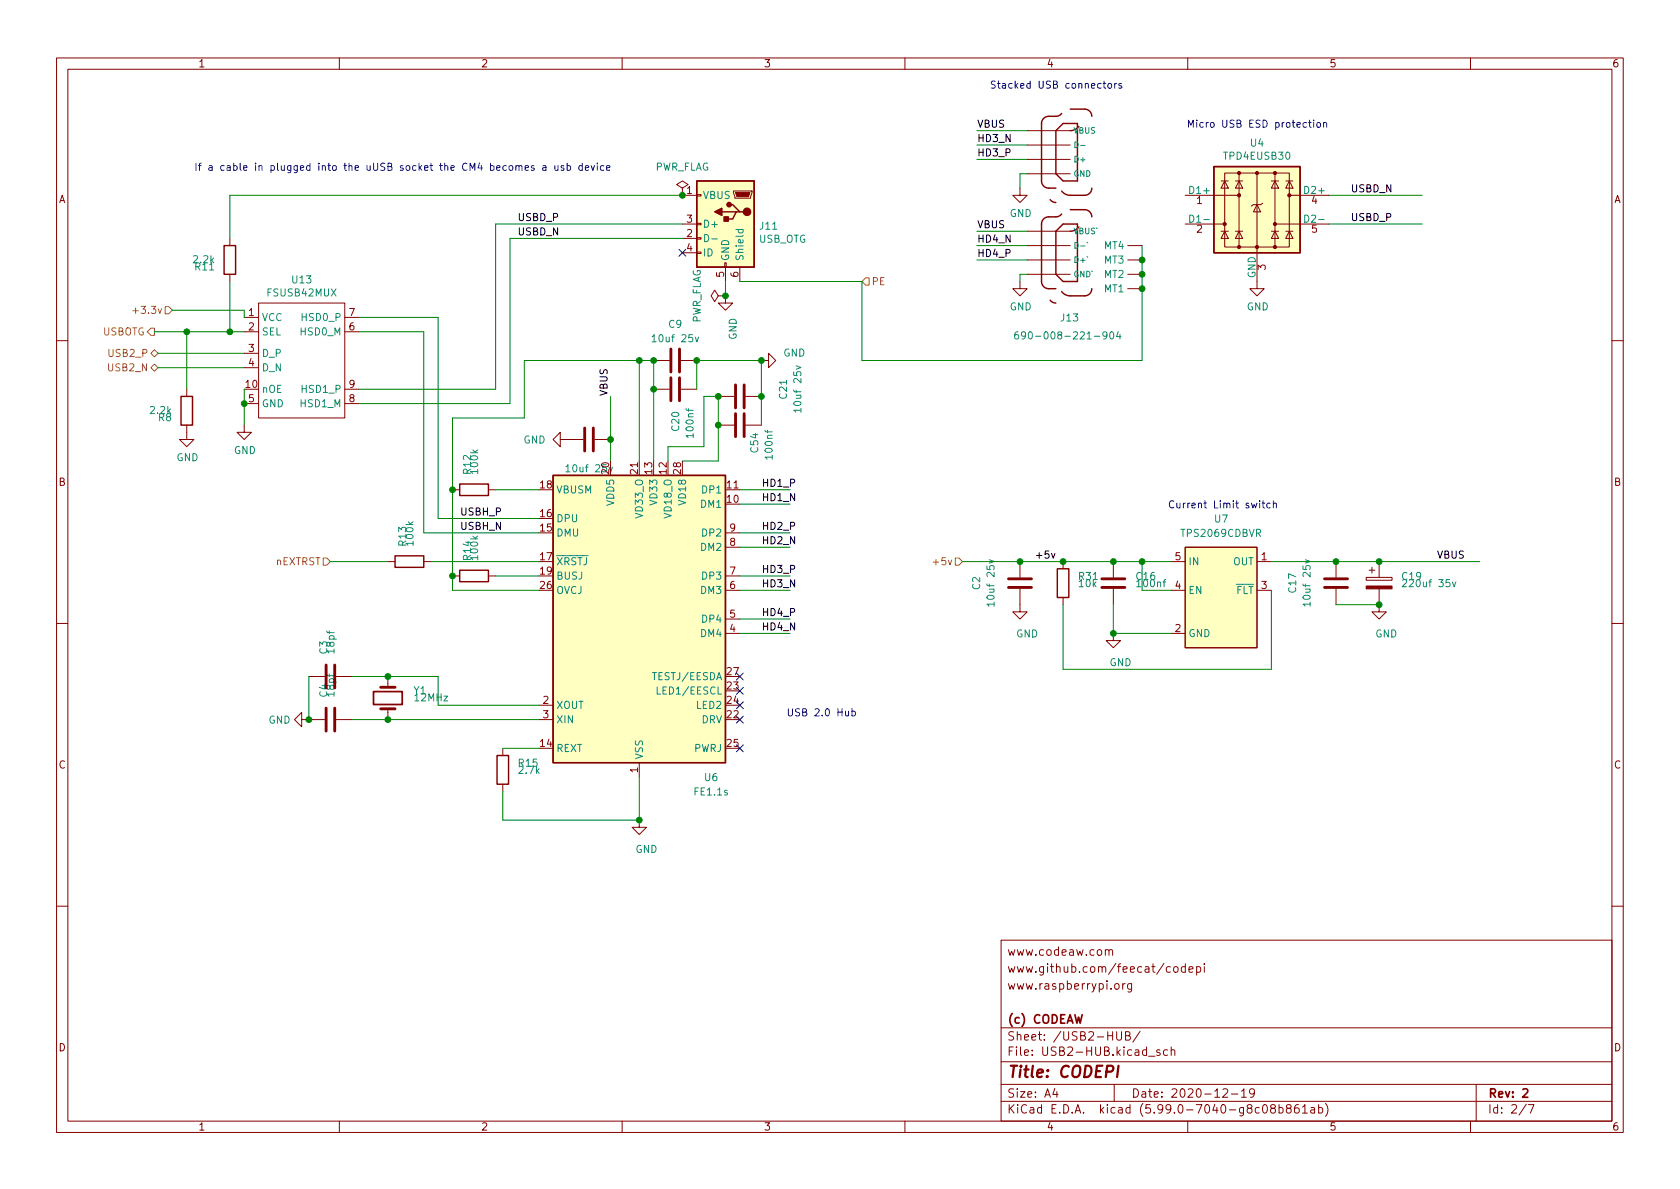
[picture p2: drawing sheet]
<svg xmlns="http://www.w3.org/2000/svg" width="297mm" height="210mm" viewBox="0 0 297 210" stroke-linecap="round" stroke-linejoin="round" font-family="sans-serif">
<g fill="none" stroke="#840000" stroke-width=".18">
<path d="M10 10.2h277v190.1h-277zM12 12.2h273v186.1h-273zM60 10.2v2M110 10.2v2M160 10.2v2M210 10.2v2M260 10.2v2M120.6 33.3l1.1-.7-1.1-.6-1 .6 1 .7v1.2M120.6 34.5h.1M120.6 34.5h2.6M120.6 39.6h2.6M123.2 39.5h.8v.2h-.8z"/>
<path d="M123.2 34.4h.8v.3h-.8zM129.7 33.8h3.3v.2l-.3 1h-2.8zM180.3 33.3v1.2h1.3l-1.3 1.3-1.2-1.3h1.2M181.6 23.1h7.6M181.6 25.6h7.6M181.6 28.2h7.6M181.6 30.7h7.6M209.5 34.5h9.6M209.5 39.6h7M215.9 32h1.3M216.5 30.6h11.5v13.1h-11.5zM216.5 32l.7 1.3h-1.3z"/>
<path d="M218.4 32h1.3M219.1 32l.6 1.3h-1.3zM219.1 30.6v13.1M222.2 36.2l.7 1.3h-1.3zM222.2 30.6v20.4h1.3l-1.3 1.3-1.2-1.3h1.2M223.3 35.9l-.4 .3h-1.3l-.4 .2M224.8 32h1.3M225.4 32l.7 1.3h-1.3zM225.4 39.6h9.5M225.4 30.6v13.1M227.3 32h1.3M228 32l.6 1.3h-1.3z"/>
<path d="M228 34.5h6.9M40.6 42.2v1.2M40.6 48.5v1.3M43.2 56.1h2.5M43.2 58.7h2.5M45.7 53.6h15.3v20.3h-15.3zM61 56.1h2.5M61 58.7h2.5M120.6 42.2h2.6M120.6 44.7h2.6M123.2 44.6h.8v.2h-.8zM123.2 42h.8v.3h-.8z"/>
<path d="M127 52.3l-.6-1-.7 1 .7 1 .6-1h1.3M128.1 46.5h.3v.7h-.3zM128.3 52.3h.1M128.3 52.3v1.3h1.2l-1.2 1.3-1.3-1.3h1.3M128.3 47.2v2.6M130.8 47.2v2.6M180.3 49.8v1.2h1.3l-1.3 1.3-1.2-1.3h1.2M181.6 40.9h7.6M181.6 43.4h7.6M181.6 46h7.6M181.6 48.5h7.6M199.4 43.4h2.5"/>
<path d="M199.4 46h2.5M199.4 48.5h2.5M199.4 51h2.5M215.9 40.9h1.3M216.5 40.9l.7 1.3h-1.3zM218.4 40.9h1.3M219.1 40.9l.6 1.3h-1.3zM224.8 40.9h1.3M225.4 40.9l.7 1.3h-1.3zM227.3 40.9h1.3M228 40.9l.6 1.3h-1.3zM10 60.2h2"/>
<path d="M33 75.2v2.5h1.3l-1.3 1.3-1.3-1.3h1.3M33 68.8v1.3M43.2 75.2v1.2h1.2l-1.2 1.3-1.3-1.3h1.3M43.2 62.5h2.5M43.2 65h2.5M43.2 71.4h2.5M61 71.4h2.5M61 68.8h2.5M99.1 77.7v-1.3l-1.3 1.3 1.3 1.3v-1.3h4M105.2 77.7h2.7M115.6 68.8h2.8M115.6 63.7h2.8"/>
<path d="M120.4 68.8h2.8M120.4 63.7h2.8M127 70.1h2.8M127 75.2h2.8M131.8 70.1h2.8M131.8 75.2h2.8M134.6 63.7h1.3v-1.2l1.3 1.2-1.3 1.3v-1.3M285 60.2h2M68.6 99.3h1.2M74.9 99.3h1.3M80 86.6h1.3M86.4 86.6h1.2"/>
<path d="M113 81.5v2.6M128.3 86.6h2.5M128.3 96.8h2.5M128.3 94.2h2.5M180.3 99.3v2.8M188 99.3v1.3M196.8 99.3v2.8M207 99.3h2.5M209.5 96.8h12.7v17.7h-12.7zM222.2 99.3h2.6M236.2 99.3v2.8M243.8 99.3v2.8"/>
<path d="M10 110.2h2M54.6 119.6h2.8M59.4 119.6h2.8M68.6 119.6v1.9M80 101.8h1.3M86.4 101.8h1.2M128.3 101.8h2.5M128.3 112h2.5M128.3 104.4h2.5M128.3 109.5h2.5M180.3 104.1v4.1h1.3l-1.3 1.3-1.2-1.3h1.2M188 105.7v1.2"/>
<path d="M196.8 112v1.3h1.3l-1.3 1.2-1.2-1.2h1.2M196.8 104.1v2.8M207 112h2.5M207 104.4h2.5M222.2 104.4h2.6M236.2 104.1v2.8M241.6 102.1h4.5v.5h-4.5zM242.1 100.8h1M242.6 100.3v1M243.8 104.1v4.1h1.3l-1.3 1.3-1.2-1.3h1.2M285 110.2h2M53.3 127.2v-1.2l-1.2 1.2 1.2 1.3v-1.3h4.1"/>
<path d="M59.4 127.2h2.8M68.6 125.3v1.9M88.9 132.3v1.3M88.9 138.7v1.2M95.2 127.2h2.6M95.2 124.7h2.6M113 134.9v2.5M113 145v1.3h1.3l-1.3 1.3-1.2-1.3h1.2M10 160.2h2M177 166.3h108v32h-108zM195.4 168.1l.2-.2 .4 .1 .1 .9M195.4 167.9v1"/>
<path d="M196.1 168.1l.2-.2 .3 .1 .1 .9M197.2 174l.4-.1 .3 .3v.4l-.3 .3h-.4l-.1-.3v-.4zM198.5 173.9v1M198.9 173.9l-.3 .1-.1 .2M200.1 173.9v1.2l-.3 .3h-.4M200.1 174l-.5-.1-.2 .3v.4l.1 .3h.6M206.9 171l-.4-.1-.3 .3v.4l.2 .3h.5M207.6 171l.4-.1 .3 .3v.4l-.3 .3h-.4l-.1-.3v-.4zM209.6 171l-.5-.1-.2 .3v.4l.1 .3h.6M209.6 170.4v1.5M210.2 171.4l.7-.1v-.3l-.5-.1-.2 .2 .1 .8h.6M211.6 171l.4-.1 .3 .3v.4l-.2 .3h-.5"/>
<path d="M211.6 170.9v1.5M212.9 170.4v.2M212.9 170.9v1M285 160.2h2M60 198.3v2M110 198.3v2M160 198.3v2M177 194.8h108M177 191.8h108M177 187.8h108M177 181.8h108M186.5 192.5l-.4 1h1"/>
<path d="M186.9 193v1M197 191.8v3M197.4 182.4v1.2l.3 .3h.4l.2-.3v-1.2M199 183.1h.6l.2-.2-.2-.4-.6-.1v1.5h.6l.3-.3a.39 .39 0 0 0-.4-.5M201.6 182.4l-1.3 1.9M203.1 186.8h1.1M205.1 185.7l-.4-.1-.2 .2 .1 .3 .5 .1v.4h-.6M206.4 185.7l-.4-.1-.3 .3v.4l.2 .3h.5M207.1 185.8l.2-.2 .3 .1 .1 .9M207.1 185.1v1.5M210 198.3v2M216.2 192.7l.6-.2 .2 .2 .1 .3-1 1h1"/>
<path d="M217.7 193.5h1.2M219.5 193l.4-.5v1.5M219.5 194h.9M221.8 193.2l-.3 .3h-.3l-.3-.3 .2-.6 .4-.1 .2 .2a.99 .99 0 0 1-.3 1.3h-.3M223.4 195.5l.2-.2a.81 .81 0 0 1 .6 .7 .81 .81 0 0 1-.3 .8h-.2a.81 .81 0 0 1-.3-1.3zM224.9 196l-.3-.3 .1-.2 .2-.2 .5 .1 .1 .2-.1 .2-.6 .2-.2 .3 .1 .4 .2 .1h.3l.3-.3-.1-.4-.2-.1M226.1 195.9l.5-.1 .3 .3v.4l-.2 .3h-.6M226.1 195.3v1.5M227.7 196l-.3-.3 .1-.2 .2-.2 .4 .1 .2 .2-.1 .2-.6 .2-.2 .3 .1 .4 .2 .1h.4l.2-.3-.1-.4-.2-.1M229.6 195.3a.59 .59 0 0 0-.7 .7v.5l.1 .3h.4l.2-.1 .1-.5-.1-.2-.5-.1-.2 .3M230.3 195.8l.4-.5v1.5M230.3 196.8h.8"/>
<path d="M231.8 195.9h.6v.9M232.4 196.2l-.5 .1a.29 .29 0 0 0-.2 .2 .29 .29 0 0 0 .2 .3h.5M233.1 195.9l.5-.1 .3 .3v.4l-.2 .3h-.6M233.1 195.3v1.5M234.4 195.1a1.72 1.72 0 0 1 0 2.3M260 198.3v2M261 191.8v6.5M269.9 195.3l-1.3 1.9M270.2 195.3h1l-.6 1.5"/>
</g>
<path d="M66 122.3h5.1v2.3h-5.1zM269.3 192.7l.5-.2 .3 .2v.3l-.9 1h.9" fill="none" stroke="#840000" stroke-width=".3"/>
<path d="M197.8 188.5l-.3 2" fill="none" stroke="#840000" stroke-width=".4"/>
<g fill="#ffffc2" stroke="#ffffc2" stroke-width=".18">
<path d="M214.6 29.5h15.3v15.2h-15.3z"/>
<path d="M209.5 96.8h12.7v17.7h-12.7z"/>
<path d="M97.8 84.1h30.5v50.8h-30.5z"/>
<path d="M123.2 32h10.1v15.2h-10.1z"/>
</g>
<g fill="none" stroke="#840000" stroke-width=".25">
<path d="M189.2 19.3h2.6a1.27 1.27 0 0 1 1.2 1.3M123.2 32h10.1v15.2h-10.1zM127.6 37.5h2.6M128.9 36.2h.6l1.3 1.3h.6M130.8 37.5h-.6l-.7 1.2h-1.2M185.7 35.3l.4 .4 .6 .1M187.7 37.8l-.7 .5h-1.6a1.27 1.27 0 0 0-1.3 1.3v10.2a1.27 1.27 0 0 0 1.3 1.2h1.3M187.7 20.1l-.7 .4-1.6 .1a1.27 1.27 0 0 0-1.3 1.2v10.2a1.27 1.27 0 0 0 1.3 1.3h1.3M188 21.8h2.5v10.2h-2.5l-1.3-1.3v-7.6zM189.2 37.1h2.6a1.27 1.27 0 0 1 1.2 1.2M190.8 22.3l-.8 .6-.8 .2M193 33.3a1.27 1.27 0 0 1-1.2 1.2h-3l-.6-.3-.5-.4"/>
<path d="M214.6 29.5h15.3v15.2h-15.3zM39.6 43.4h2.1v5.1h-2.1zM185.7 53.1l.4 .3 .6 .2M186.7 40.9l1.3-1.3h2.5v10.2h-2.5l-1.3-1.3zM190.8 40.1l-.8 .6-.8 .2M193 51a1.27 1.27 0 0 1-1.2 1.3h-3l-.6-.3-.5-.4M32 70.1h2v5.1h-2zM69.8 98.3h5.1v2h-5.1zM81.3 85.6h5.1v2h-5.1zM97.8 84.1h30.5v50.8h-30.5zM81.3 100.8h5.1v2.1h-5.1zM186.9 100.6h2.1v5.1h-2.1z"/>
<path d="M87.9 133.6h2v5.1h-2z"/>
</g>
<g fill="#840000" stroke="#840000" stroke-width=".18">
<path d="M241.6 103.6h4.5v.5h-4.5z"/>
<path d="M130 34h2.6l-.3 .8h-2z"/>
<circle cx="216.5" cy="39.6" r=".28"/>
<circle cx="219.1" cy="43.7" r=".28"/>
<circle cx="219.1" cy="34.5" r=".28"/>
<circle cx="219.1" cy="30.6" r=".28"/>
<circle cx="222.2" cy="43.7" r=".28"/>
<circle cx="222.2" cy="30.6" r=".28"/>
<circle cx="225.4" cy="43.7" r=".28"/>
<circle cx="225.4" cy="39.6" r=".28"/>
<circle cx="225.4" cy="30.6" r=".28"/>
<circle cx="228" cy="34.5" r=".28"/>
</g>
<g fill="none" stroke="#008484" stroke-width=".18">
<path d="M190.1 25.1a.51 .51 0 0 1 .5 .5 .51 .51 0 0 1-.5 .5zM191.1 25.7h.7M115.3 59.5l.4-.3v1.2M122.9 59.6l.3 .8 .3-.8M124.6 41.5a.64 .64 0 0 1 .7 .6 .64 .64 0 0 1-.7 .6zM125.9 42.2h.9M130.1 40.6h1.3M130.6 40.6l-.1 .3 .3 .3 .5-.1v-.5M180 58.7h-.4a.86 .86 0 0 0 0 1.2l.5-.1v-.4l-.2-.2h-.3l-.2 .2M181.3 59.2l-.2 .3h-.3l-.2-.3 .1-.5h.4l.2 .1a.84 .84 0 0 1-.3 1.1h-.3M192.2 42.8l.1 .2M196.3 58.8l.2-.1a.68 .68 0 0 1 .4 .6 .68 .68 0 0 1-.4 .6l-.2-.1-.1-.3z"/>
<path d="M197.7 58.6l-.3 .9h.8M198 59.1v.8M115.3 60.4h.7M140.8 64.7l.8 .3-.8 .3M141.6 72.5h-1.3l.4 .4M141.6 72.2v.7M100.1 82.5l.3-.3v1.2M100.1 83.4h.7M174.9 99l.9 .3-.9 .3M230.8 99l.8 .3-.8 .3M175.8 106.8h-1.3l.4 .4M175.8 106.5v.7"/>
<path d="M231.6 106.8h-1.2l.3 .4M231.6 106.5v.7M248 102.6l.5-.1 .2 .4-.8 .9h.8M256.8 102.9l.3 .9 .3-.9M116.2 121.5v1.2h.6"/>
</g>
<g fill="none" stroke="#840000" stroke-width=".51">
<path d="M103.4 75.7v4.1M104.9 75.7v4.1M118.6 61.7v4.1M118.6 66.8v4.1M120.1 61.7v4.1M120.1 66.8v4.1M130 68.1v4M130 73.1v4.1M131.6 68.1v4M131.6 73.1v4.1M57.7 117.6v4.1M59.2 117.6v4.1"/>
<path d="M178.3 103.9h4.1M178.3 102.4h4.1M194.8 103.9h4.1M194.8 102.4h4.1M234.2 103.9h4.1M234.2 102.4h4.1M57.7 125.2v4.1M59.2 125.2v4.1M67.3 125.3h2.5M67.3 121.5h2.5"/>
</g>
<g fill="#840000" stroke="#840000" stroke-width=".25">
<path d="M128 38.3h.8v.8h-.8z"/>
<path d="M126.4 37.5l1.2-.7v1.3z"/>
<circle cx="132.1" cy="37.5" r=".63"/>
<circle cx="128.9" cy="36.2" r=".38"/>
</g>
<path d="M23.5 54.9h1M26.7 58h.6v1.3h-.6l-.7-.6zM29.2 54.2h.6l.7 .7-.7 .6h-.6zM153 49.1h.7v1.3h-.7l-.6-.6zM26.7 65l.6-.6 .6 .6-.6 .7zM26.7 62.5l.6-.7 .6 .7-.6 .6zM57.1 98.7h.7l.6 .6-.6 .6h-.7zM168.9 98.7h.6l.7 .6-.7 .6h-.6z" fill="none" stroke="#848400" stroke-width=".18"/>
<path d="M185.9 97.9l.3 .8 .3-.8" fill="none" stroke="#000" stroke-width=".18"/>
<g fill="none" stroke="#0000c2" stroke-width=".18">
<path d="M176 14.4l-.5-.1-.2 .2v.3l.6 .3 .1 .3-.3 .2-.4-.1M176.3 14.8h.5M176.5 14.3v1.1l.3 .2M198.3 14.8h-.3l-.2 .1 .1 .2 .4 .1v.3h-.5M92.8 29.7l.7-.1-.1-.3h-.4l-.2 .2 .1 .6h.5M94.4 29.3h-.3l-.2 .2 .1 .1 .4 .2v.3h-.5M96 29.3h.5v.8M96.5 29.6h-.4l-.2 .2 .2 .3h.4M98.1 29.3l.1 .8h.3l.2-.1M98.7 29.3v.8M99.7 29.3h-.3l-.2 .2 .1 .1 .4 .2v.3h-.5M100.3 29.3h.3l.3 .2-.1 .6h-.5"/>
<path d="M100.3 28.9v1.2M102.9 29.3h-.3l-.3 .2 .2 .6h.4M102.9 28.9v1.2M103.5 29.7l.6-.1-.1-.3h-.3l-.2 .2 .1 .6h.4M104.5 29.3l.3 .8 .3-.8M105.6 28.9v.1M105.6 29.3v.8M106.8 29.3h-.4l-.2 .2 .1 .6h.5M107.2 29.7l.6-.1v-.3h-.4l-.2 .2 .1 .6h.5M210.1 22.5v-1.3l.5 .9 .4-.9v1.3M211.6 21.2v.2M211.6 21.7v.8"/>
<path d="M212.7 21.7h-.3l-.3 .2 .2 .5h.4M234 21.8l.2-.1h.3l.1 .8M207.5 88.7a.6 .6 0 0 0-.8 .4 .6 .6 0 0 0 .6 .7l.2-.1M208.1 89v.8h.3l.2-.1M225.1 89.1l.2-.1h.3l.1 .8M225.1 88.5v1.3M139.4 125.3v1.1l.2 .2h.3l.2-.2v-1.1"/>
</g>
<g fill="none" stroke="#008400" stroke-width=".18">
<path d="M120.6 39.6h-33v29.2h-24.1M120.6 34.5h-80v7.7M172.7 28.2h8.9M172.7 25.6h8.9M172.7 23.1h8.9M181.6 30.7h-1.3v2.6M234.9 39.6h16.6M234.9 34.5h16.6M27.3 58.7h15.9M30.5 54.9h12.7v1.2M33 58.7v10.1M40.6 49.8v8.9"/>
<path d="M63.5 56.1h14v35.6h17.7M63.5 58.7h11.4v35.5h20.3M120.6 42.2h-30.4v29.2h-26.7M128.3 49.8v2.5M172.7 46h8.9M172.7 40.9h8.9M172.7 43.4h8.9M181.6 48.5h-1.3v1.3M201.9 43.4v20.3h-49.5v-13.9h-21.6M27.9 62.5h15.3M27.9 65h15.3M43.2 68.8v6.4"/>
<path d="M107.9 70.1v11.4M113 63.7v17.8M123.2 68.8v-5.1h11.4v11.5M58.4 99.3h10.2M76.2 99.3h19M87.6 86.6h7.6M115.6 81.5v-17.8h-22.9v10.2h-12.7v30.5h15.2M118.1 81.5v-2.5h6.4v-8.9h2.5v11.4h-6.4M130.8 86.6h8.9M130.8 94.2h8.9M130.8 89.1h8.9M130.8 96.8h8.9"/>
<path d="M170.2 99.3h36.8M201.9 99.3v5.1h5.1M224.8 99.3h36.8M54.6 119.6v7.6M62.2 119.6h15.3v5.1h17.7M87.6 101.8h7.6M130.8 109.5h8.9M130.8 104.4h8.9M130.8 112h8.9M130.8 101.8h8.9M196.8 106.9v5.1h10.2M224.8 104.4v14h-36.8v-11.5"/>
<path d="M236.2 106.9h7.6M62.2 127.2h33M88.9 132.3h6.3M113 137.4v7.6h-24.1v-5.1"/>
</g>
<path d="M120 44.1l1.3 1.2M121.3 44.1l-1.3 1.2M130.2 119l1.2 1.2M131.4 119l-1.2 1.2M130.2 126.6l1.2 1.3M130.2 121.6l1.2 1.2M130.2 124.1l1.2 1.2M130.2 131.7l1.2 1.2M131.4 126.6l-1.2 1.3M131.4 121.6l-1.2 1.2M131.4 124.1l-1.2 1.2M131.4 131.7l-1.2 1.2" fill="none" stroke="#000084" stroke-width=".18"/>
<g fill="#008400" stroke="#008400" stroke-width=".18">
<circle cx="108" cy="77.7" r=".51"/>
<circle cx="113" cy="63.7" r=".51"/>
<circle cx="115.6" cy="68.8" r=".51"/>
<circle cx="115.6" cy="63.7" r=".51"/>
<circle cx="123.2" cy="63.7" r=".51"/>
<circle cx="127" cy="75.2" r=".51"/>
<circle cx="127" cy="70.1" r=".51"/>
<circle cx="134.6" cy="70.1" r=".51"/>
<circle cx="68.6" cy="119.6" r=".51"/>
<circle cx="68.6" cy="127.2" r=".51"/>
<circle cx="80" cy="101.8" r=".51"/>
<circle cx="54.6" cy="127.2" r=".51"/>
<circle cx="43.2" cy="71.4" r=".51"/>
<circle cx="40.6" cy="58.7" r=".51"/>
<circle cx="80" cy="86.6" r=".51"/>
<circle cx="33" cy="58.7" r=".51"/>
<circle cx="128.3" cy="52.3" r=".51"/>
<circle cx="134.6" cy="63.7" r=".51"/>
<circle cx="201.9" cy="46" r=".51"/>
<circle cx="201.9" cy="48.5" r=".51"/>
<circle cx="201.9" cy="51" r=".51"/>
<circle cx="243.8" cy="99.3" r=".51"/>
<circle cx="201.9" cy="99.3" r=".51"/>
<circle cx="236.2" cy="99.3" r=".51"/>
<circle cx="243.8" cy="106.9" r=".51"/>
<circle cx="120.7" cy="34.5" r=".51"/>
<circle cx="113" cy="145" r=".51"/>
<circle cx="180.3" cy="99.3" r=".51"/>
<circle cx="196.9" cy="99.3" r=".51"/>
<circle cx="196.9" cy="112" r=".51"/>
<circle cx="188" cy="99.3" r=".51"/>
</g>
<text font-size="2.8" fill="#840000" x="178" y="190.6">Title: CODEPI</text>
<g font-size="2.1" fill="#840000">
<text x="178" y="172">www.github.com/feecat/codepi</text>
<text x="178" y="169">www.codeaw.com</text>
<text x="178" y="175">www.raspberrypi.org</text>
<text x="178" y="184">Sheet: /USB2-HUB/</text>
<text x="178" y="181">(c) CODEAW</text>
<text x="178" y="186.7">File: USB2-HUB.kicad_sch</text>
<text x="178" y="196.9">KiCad E.D.A. kicad (5.99.0-7040-g8c08b861ab)</text>
<text x="178" y="194.1">Size: A4</text>
<text x="200" y="194.1">Date: 2020-12-19</text>
<text x="263" y="194.1">Rev: 2</text>
<text x="263" y="196.9">Id: 2/7</text>
</g>
<g font-size="1.8" fill="#840000">
<text x="35" y="11.9">1</text>
<text x="85" y="11.9">2</text>
<text x="135" y="11.9">3</text>
<text x="185" y="11.9">4</text>
<text x="235" y="11.9">5</text>
<text x="285" y="11.9">6</text>
<text x="10.3" y="35.9">A</text>
<text x="121.4" y="34.3">1</text>
<text x="285.3" y="35.9">A</text>
<text x="121.4" y="41.9">2</text>
<text x="121.4" y="39.4">3</text>
<text x="211.6" y="36.1">1</text>
<text x="211.6" y="41.1">2</text>
<text x="231.9" y="36.1">4</text>
<text x="231.9" y="41.1">5</text>
<text x="121.4" y="44.4">4</text>
<text x="223.8" y="47.7" transform="rotate(-90 223.8 47.7)">3</text>
<text x="128" y="49" transform="rotate(-90 128 49)">5</text>
<text x="130.6" y="49" transform="rotate(-90 130.6 49)">6</text>
<text x="44" y="55.9">1</text>
<text x="44" y="58.4">2</text>
<text x="61.7" y="58.4">6</text>
<text x="61.7" y="55.9">7</text>
<text x="44" y="62.2">3</text>
<text x="44" y="64.8">4</text>
<text x="43.5" y="68.6">10</text>
<text x="44" y="71.1">5</text>
<text x="61.7" y="71.1">8</text>
<text x="61.7" y="68.6">9</text>
<text x="107.7" y="83.8" transform="rotate(-90 107.7 83.8)">20</text>
<text x="112.8" y="83.8" transform="rotate(-90 112.8 83.8)">21</text>
<text x="115.3" y="83.8" transform="rotate(-90 115.3 83.8)">13</text>
<text x="117.9" y="83.8" transform="rotate(-90 117.9 83.8)">12</text>
<text x="120.4" y="83.8" transform="rotate(-90 120.4 83.8)">28</text>
<text x="10.3" y="85.9">B</text>
<text x="95.5" y="86.4">18</text>
<text x="128.6" y="88.9">10</text>
<text x="128.6" y="86.4">11</text>
<text x="285.3" y="85.9">B</text>
<text x="95.5" y="94">15</text>
<text x="95.5" y="91.4">16</text>
<text x="129" y="94">9</text>
<text x="95.5" y="99.1">17</text>
<text x="95.5" y="101.6">19</text>
<text x="129" y="101.6">7</text>
<text x="129" y="96.5">8</text>
<text x="207.8" y="99.1">5</text>
<text x="223" y="99.1">1</text>
<text x="95.5" y="104.1">26</text>
<text x="129" y="104.1">6</text>
<text x="207.8" y="104.1">4</text>
<text x="223" y="104.1">3</text>
<text x="129" y="111.8">4</text>
<text x="129" y="109.2">5</text>
<text x="207.8" y="111.8">2</text>
<text x="128.6" y="119.4">27</text>
<text x="96" y="124.5">2</text>
<text x="128.6" y="121.9">23</text>
<text x="128.6" y="124.5">24</text>
<text x="96" y="127">3</text>
<text x="128.6" y="127">22</text>
<text x="10.3" y="135.9">C</text>
<text x="95.5" y="132.1">14</text>
<text x="112.8" y="136.6" transform="rotate(-90 112.8 136.6)">1</text>
<text x="128.6" y="132.1">25</text>
<text x="285.3" y="135.9">C</text>
<text x="10.3" y="185.9">D</text>
<text x="285.3" y="185.9">D</text>
<text x="35" y="199.9">1</text>
<text x="85" y="199.9">2</text>
<text x="135" y="199.9">3</text>
<text x="185" y="199.9">4</text>
<text x="235" y="199.9">5</text>
<text x="285" y="199.9">6</text>
</g>
<g font-size="1.8" fill="#0000c2">
<text x="177.6" y="15.7">Stacked USB connectors</text>
<text x="212.7" y="22.6">Micro USB ESD protection</text>
<text x="34.3" y="30.2">If a cable in plugged into the uUSB socket the CM4 becomes a usb device</text>
<text x="209" y="89.9">Current Limit switch</text>
<text x="140.9" y="126.7">USB 2.0 Hub</text>
</g>
<g font-size="1.8">
<text x="172.7" y="22.6">VBUS</text>
<text x="172.7" y="25.1">HD3_N</text>
<text x="172.7" y="27.6">HD3_P</text>
<text x="238.8" y="34">USBD_N</text>
<text x="91.4" y="39.1">USBD_P</text>
<text x="91.4" y="41.6">USBD_N</text>
<text x="172.7" y="40.3">VBUS</text>
<text x="238.8" y="39.1">USBD_P</text>
<text x="172.7" y="42.9">HD4_N</text>
<text x="172.7" y="45.4">HD4_P</text>
<text x="107.4" y="70.1" transform="rotate(-90 107.4 70.1)">VBUS</text>
<text x="134.6" y="88.6">HD1_N</text>
<text x="134.6" y="86.1">HD1_P</text>
<text x="81.3" y="91.1">USBH_P</text>
<text x="81.3" y="93.7">USBH_N</text>
<text x="134.6" y="93.7">HD2_P</text>
<text x="134.6" y="96.2">HD2_N</text>
<text x="134.6" y="101.3">HD3_P</text>
<text x="182.9" y="98.8">+5v</text>
<text x="254" y="98.8">VBUS</text>
<text x="134.6" y="103.8">HD3_N</text>
<text x="134.6" y="111.5">HD4_N</text>
<text x="134.6" y="108.9">HD4_P</text>
</g>
<g font-size="1.8" fill="#008484">
<text x="216.5" y="28.2">TPD4EUSB30</text>
<text x="221.1" y="25.9">U4</text>
<text x="115.7" y="30.2">PWR_FLAG</text>
<text x="124.2" y="35.2">VBUS</text>
<text x="210.4" y="34.3">D1+</text>
<text x="230.8" y="34.3">D2+</text>
<text x="124.2" y="40.3">D+</text>
<text x="134.4" y="40.6">J11</text>
<text x="178.5" y="38.4">GND</text>
<text x="210.7" y="39.4">D1-</text>
<text x="231" y="39.4">D2-</text>
<text x="34.3" y="46.5">2.2k</text>
<text x="34.6" y="47.8">R11</text>
<text x="124.2" y="45.3">ID</text>
<text x="128.9" y="46.2" transform="rotate(-90 128.9 46.2)">GND</text>
<text x="131.4" y="46.2" transform="rotate(-90 131.4 46.2)">Shield</text>
<text x="134.1" y="42.9">USB_OTG</text>
<text x="195.3" y="46.6">MT3</text>
<text x="195.3" y="44.1">MT4</text>
<text x="47.4" y="52.4">FSUSB42MUX</text>
<text x="51.7" y="50.1">U13</text>
<text x="195.3" y="51.7">MT1</text>
<text x="195.3" y="49.1">MT2</text>
<text x="222" y="49.2" transform="rotate(-90 222 49.2)">GND</text>
<text x="46.2" y="56.8">VCC</text>
<text x="46.2" y="59.3">SEL</text>
<text x="53.3" y="59.3">HSD0_M</text>
<text x="53.6" y="56.8">HSD0_P</text>
<text x="118.2" y="58">C9</text>
<text x="123.9" y="57.3" transform="rotate(-90 123.9 57.3)">PWR_FLAG</text>
<text x="178.5" y="54.9">GND</text>
<text x="187.6" y="56.8">J13</text>
<text x="220.4" y="54.9">GND</text>
<text x="46.2" y="63.1">D_P</text>
<text x="46.2" y="65.7">D_N</text>
<text x="115.8" y="60.5">10uf 25v</text>
<text x="130.2" y="60.1" transform="rotate(-90 130.2 60.1)">GND</text>
<text x="138.5" y="63">GND</text>
<text x="182" y="60">690-008-221-904</text>
<text x="46.2" y="69.5">nOE</text>
<text x="53.6" y="69.5">HSD1_P</text>
<text x="139.1" y="70.5" transform="rotate(-90 139.1 70.5)">C21</text>
<text x="26.7" y="73.2">2.2k</text>
<text x="28" y="74.5">R8</text>
<text x="46.2" y="72">GND</text>
<text x="53.3" y="72">HSD1_M</text>
<text x="120.1" y="76.1" transform="rotate(-90 120.1 76.1)">C20</text>
<text x="122.6" y="77.2" transform="rotate(-90 122.6 77.2)">100nf</text>
<text x="141.7" y="72.4" transform="rotate(-90 141.7 72.4)">10uf 25v</text>
<text x="31.2" y="81.5">GND</text>
<text x="41.3" y="80.3">GND</text>
<text x="83.3" y="83.8" transform="rotate(-90 83.3 83.8)">R12</text>
<text x="84.5" y="83.6" transform="rotate(-90 84.5 83.6)">100k</text>
<text x="92.5" y="78.4">GND</text>
<text x="100.6" y="83.5">10uf 25v</text>
<text x="134.1" y="80" transform="rotate(-90 134.1 80)">C54</text>
<text x="136.6" y="81" transform="rotate(-90 136.6 81)">100nf</text>
<text x="98.3" y="87.2">VBUSM</text>
<text x="103" y="86">C8</text>
<text x="108.6" y="89.3" transform="rotate(-90 108.6 89.3)">VDD5</text>
<text x="116.2" y="89" transform="rotate(-90 116.2 89)">VD33</text>
<text x="121.3" y="89" transform="rotate(-90 121.3 89)">VD18</text>
<text x="124" y="89.8">DM1</text>
<text x="124.3" y="87.2">DP1</text>
<text x="98.3" y="94.9">DMU</text>
<text x="98.3" y="92.3">DPU</text>
<text x="113.7" y="91.4" transform="rotate(-90 113.7 91.4)">VD33_O</text>
<text x="118.7" y="91.4" transform="rotate(-90 118.7 91.4)">VD18_O</text>
<text x="124.3" y="94.9">DP2</text>
<text x="209.1" y="94.9">TPS2069CDBVR</text>
<text x="214.8" y="92.4">U7</text>
<text x="71.8" y="96.5" transform="rotate(-90 71.8 96.5)">R13</text>
<text x="73.1" y="96.3" transform="rotate(-90 73.1 96.3)">100k</text>
<text x="83.3" y="99" transform="rotate(-90 83.3 99)">R14</text>
<text x="84.5" y="98.9" transform="rotate(-90 84.5 98.9)">100k</text>
<text x="98.3" y="99.9">~XRSTJ</text>
<text x="124" y="97.4">DM2</text>
<text x="210.1" y="99.9">IN</text>
<text x="218" y="99.9">OUT</text>
<text x="98.3" y="102.5">BUSJ</text>
<text x="98.3" y="105">OVCJ</text>
<text x="124" y="105">DM3</text>
<text x="124.3" y="102.5">DP3</text>
<text x="173.3" y="104.2" transform="rotate(-90 173.3 104.2)">C2</text>
<text x="175.8" y="106.7" transform="rotate(-90 175.8 106.7)">10uf 25v</text>
<text x="190.8" y="102.6">R31</text>
<text x="190.8" y="103.8">10k</text>
<text x="201" y="102.6">C16</text>
<text x="201.2" y="103.8">100nf</text>
<text x="210.1" y="105">EN</text>
<text x="218.5" y="105">~FLT</text>
<text x="229.2" y="104.7" transform="rotate(-90 229.2 104.7)">C17</text>
<text x="231.7" y="106.7" transform="rotate(-90 231.7 106.7)">10uf 25v</text>
<text x="248" y="102.6">C19</text>
<text x="248.6" y="103.8">220uf 35v</text>
<text x="124" y="112.6">DM4</text>
<text x="124.3" y="110.1">DP4</text>
<text x="179.6" y="112.7">GND</text>
<text x="210.1" y="112.6">GND</text>
<text x="243.1" y="112.7">GND</text>
<text x="57.9" y="115.6" transform="rotate(-90 57.9 115.6)">C3</text>
<text x="59.1" y="115.4" transform="rotate(-90 59.1 115.4)">18pf</text>
<text x="196.2" y="117.8">GND</text>
<text x="57.9" y="123.2" transform="rotate(-90 57.9 123.2)">C4</text>
<text x="59.1" y="123" transform="rotate(-90 59.1 123)">18pf</text>
<text x="73.2" y="122.7">Y1</text>
<text x="73.4" y="124">12MHz</text>
<text x="98.3" y="125.3">XOUT</text>
<text x="115.7" y="120.3">TESTJ/EESDA</text>
<text x="116.9" y="122.8">LED1/EESCL</text>
<text x="123.2" y="125.3">LED2</text>
<text x="47.5" y="128">GND</text>
<text x="98.3" y="127.9">XIN</text>
<text x="124" y="127.9">DRV</text>
<text x="91.7" y="135.6">R15</text>
<text x="91.8" y="136.8">2.7k</text>
<text x="98.3" y="133">REXT</text>
<text x="113.7" y="134.4" transform="rotate(-90 113.7 134.4)">VSS</text>
<text x="122.7" y="133">PWRJ</text>
<text x="122.9" y="140.7">FE1.1s</text>
<text x="124.6" y="138.1">U6</text>
<text x="112.3" y="150.8">GND</text>
</g>
<g font-size="1.8" fill="#848400">
<text x="154.1" y="50.4">PE</text>
<text x="18.1" y="59.3">USBOTG</text>
<text x="24.4" y="55.5">+3.3v</text>
<text x="19.3" y="65.7">USB2_N</text>
<text x="19.4" y="63.1">USB2_P</text>
<text x="48.7" y="99.9">nEXTRST</text>
<text x="165.5" y="99.9">+5v</text>
</g>
<g font-size="1.4" fill="#008484">
<text x="189.7" y="23.6">VBUS</text>
<text x="189.7" y="28.7">D+</text>
<text x="189.7" y="31.2">GND</text>
<text x="189.7" y="41.4">VBUS`</text>
<text x="189.7" y="43.9">D-`</text>
<text x="189.7" y="46.5">D+`</text>
<text x="189.7" y="49">GND`</text>
</g>
</svg>
